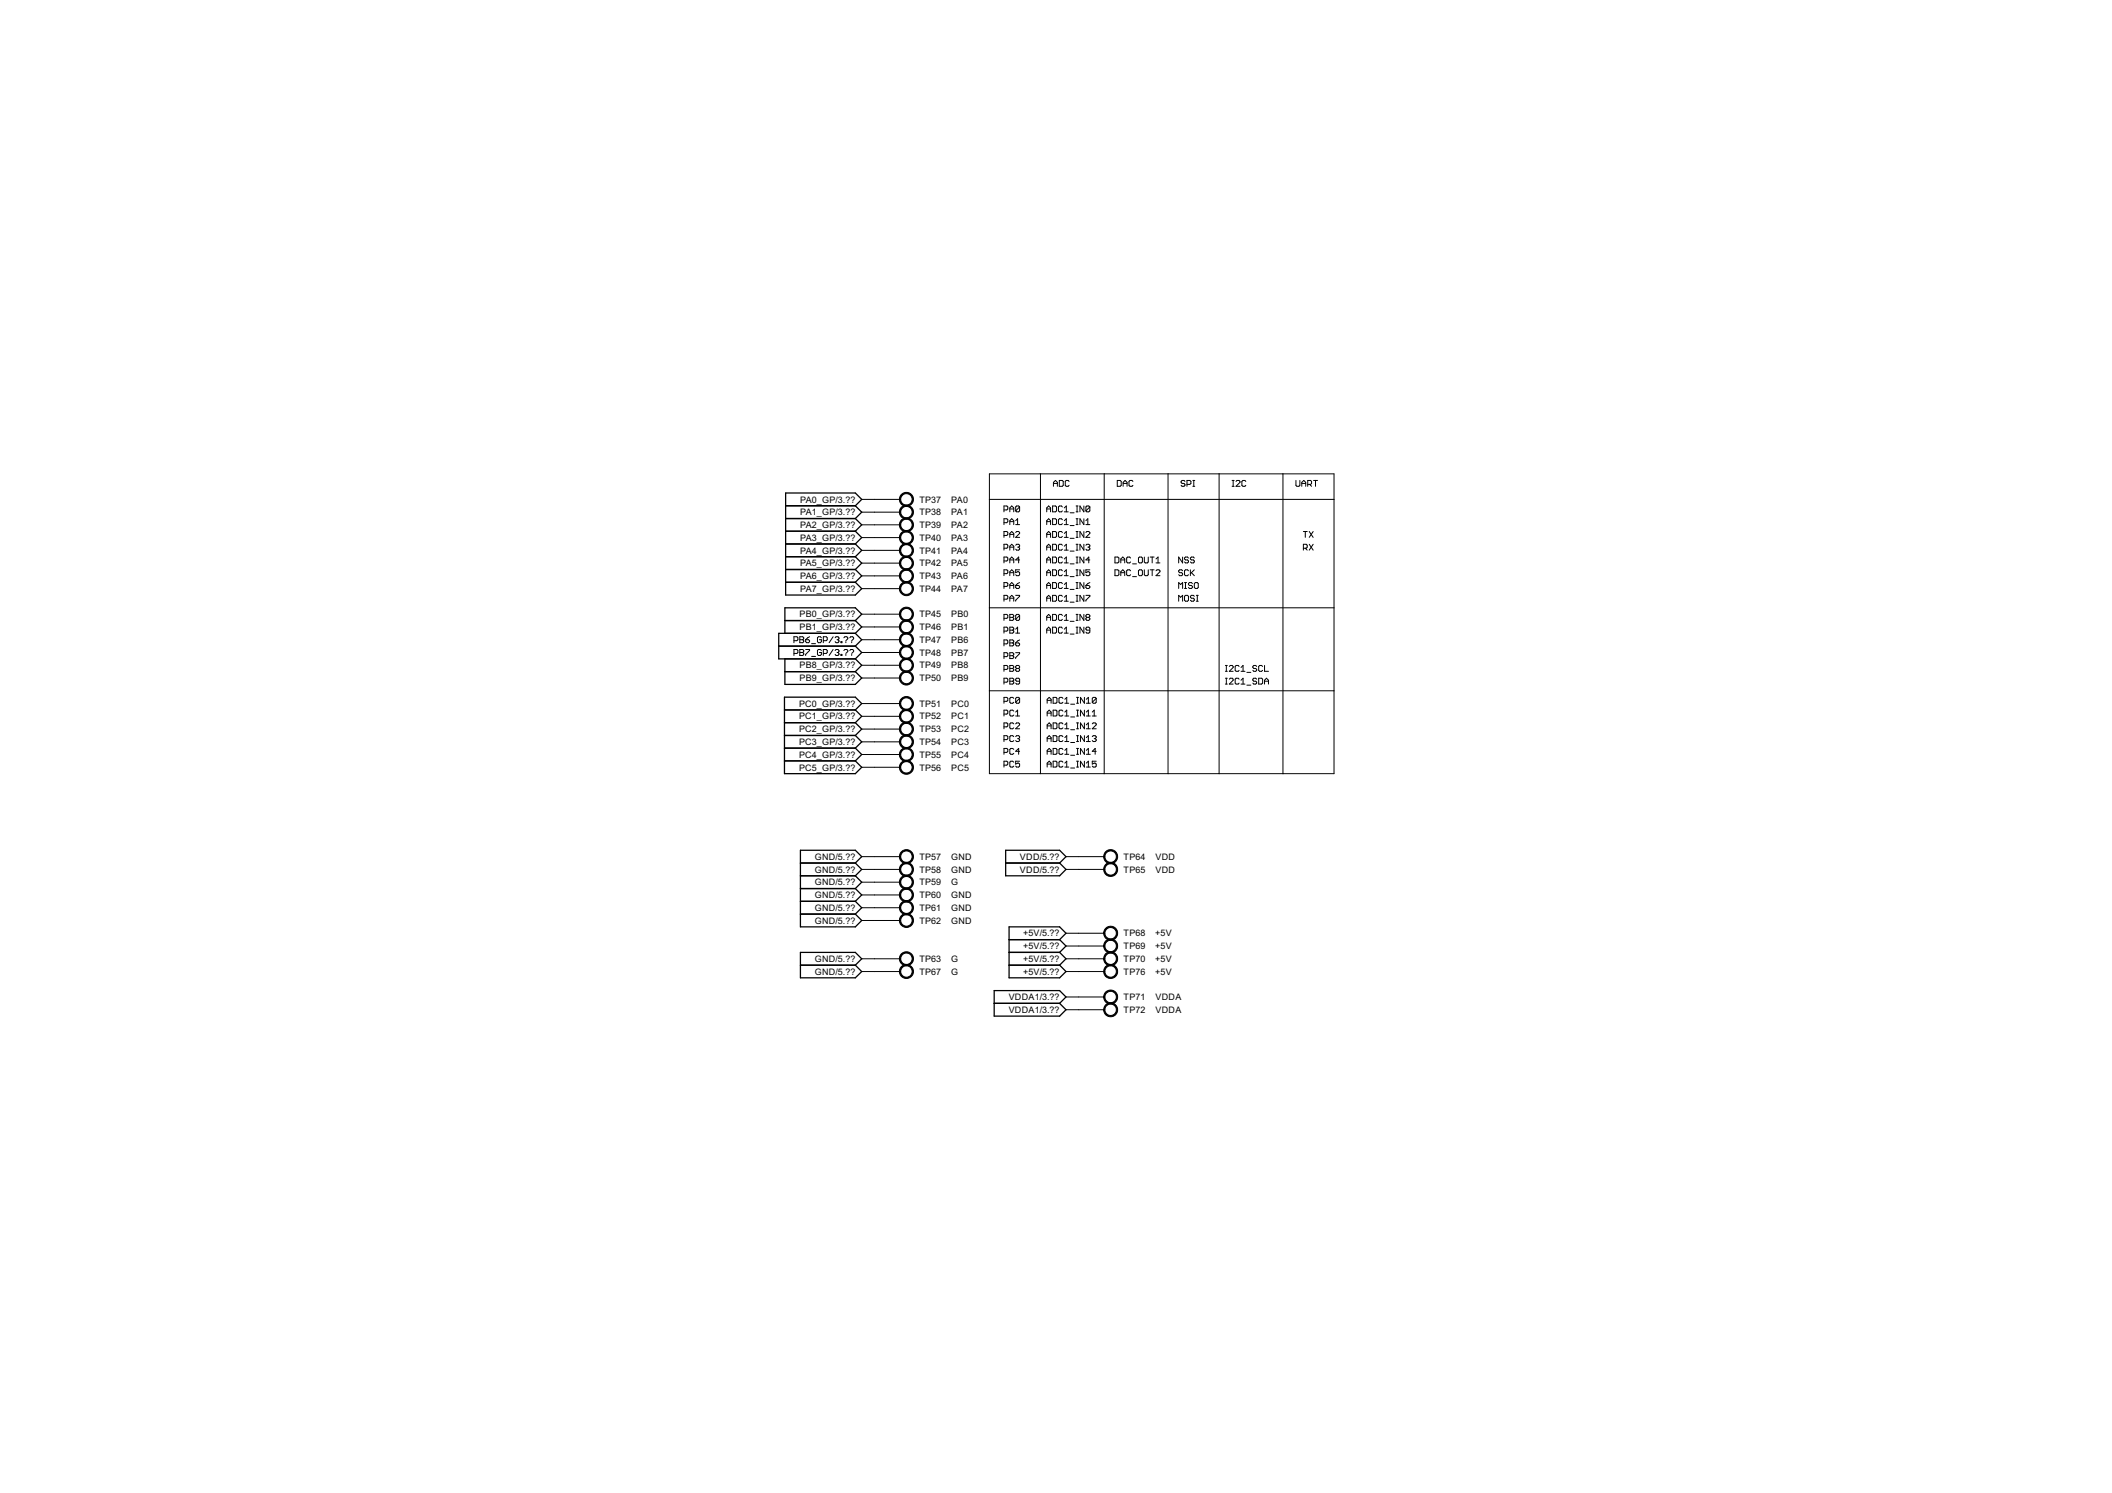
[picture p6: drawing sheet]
<svg xmlns="http://www.w3.org/2000/svg" width="420mm" height="297mm" viewBox="0 0 420 297" stroke-linecap="round" stroke-linejoin="round" font-family="sans-serif">
<g fill="none" stroke="#000" stroke-width=".2">
<path d="M171.4 99.4h7.6M196.8 94.3h68.6v59.6h-68.6zM196.8 99.4h68.6M207 94.3v59.6M209.6 96.2h.8M209.6 96.8v-.8l.4-.4 .4 .4v.8M210.7 95.6h.6l.2 .2v.8l-.2 .2h-.6zM212.7 95.8l-.2-.2h-.4l-.2 .2v.8l.2 .2h.4l.2-.2M219.7 94.3v59.6M222.3 95.6h.5l.3 .2v.8l-.3 .2h-.5zM223.4 96.2h.8M223.4 96.8v-.8l.4-.4 .4 .4v.8"/>
<path d="M225.4 95.8l-.2-.2h-.4l-.2 .2v.8l.2 .2h.4l.2-.2M232.4 94.3v59.6M235.7 95.8l-.2-.2h-.3l-.2 .2 .2 .4h.3l.2 .2-.2 .4h-.3l-.2-.2M236.1 96.4h.6l.2-.2v-.4l-.2-.2h-.6v1.2M237.3 95.6h.4M237.3 96.8h.4M237.5 95.6v1.2M242.5 94.3v59.6M245.1 95.6h.4M245.1 96.8h.4M245.3 95.6v1.2M245.9 95.8l.2-.2h.4l.2 .2v.2l-.8 .8h.8"/>
<path d="M247.8 95.8l-.2-.2h-.3l-.2 .2v.8l.2 .2h.3l.2-.2M255.2 94.3v59.6M257.8 95.6v1l.2 .2h.4l.2-.2v-1M259 96.2h.8M259 96.8v-.8l.4-.4 .4 .4v.8M260.2 96.4h.5l.2-.2v-.4l-.2-.2h-.5v1.2M260.5 96.4l.4 .4M261.3 95.6h.8M261.7 95.6v1.2M171.4 104.4h7.6M171.4 117.1h7.6M171.4 114.6h7.6"/>
<path d="M171.4 112h7.6M171.4 109.5h7.6M171.4 107h7.6M171.4 101.9h7.6M199.7 101.5h.6l.2-.2v-.4l-.2-.2h-.6v1.1M199.7 104h.6l.2-.2v-.4l-.2-.2h-.6v1.2M199.7 106.5h.6l.2-.2v-.4l-.2-.2h-.6v1.2M199.7 109.1h.6l.2-.2v-.4l-.2-.2h-.6v1.2M199.7 111.6h.6l.2-.2v-.4l-.2-.2h-.6v1.2M199.7 114.1h.6l.2-.2v-.3l-.2-.2h-.6v1.1M199.7 116.7h.6l.2-.2v-.4l-.2-.2h-.6v1.2M199.7 119.2h.6l.2-.2v-.4l-.2-.2h-.6v1.2"/>
<path d="M200.9 101.8v-.8l.4-.3 .4 .3v.8M200.9 104.4v-.8l.4-.4 .4 .4v.8M200.9 106.9v-.8l.4-.4 .4 .4v.8M200.9 109.5v-.8l.4-.4 .4 .4v.8M200.9 112v-.8l.4-.4 .4 .4v.8M200.9 114.5v-.8l.4-.3 .4 .3v.8M200.9 117.1v-.8l.4-.4 .4 .4v.8M200.9 119.6v-.8l.4-.4 .4 .4v.8M200.9 101.3h.8M200.9 103.8h.8M200.9 106.3h.8M200.9 108.9h.8"/>
<path d="M200.9 111.4h.8M200.9 113.9h.8M200.9 116.5h.8M200.9 119h.8M202.1 116.5h.5l.2 .4-.2 .2h-.4l-.1-.2zM202.1 118.4h.7v.2l-.7 .8v.2M202.1 105.9l.1-.2h.4l.2 .2v.2l-.7 .8h.7M202.1 108.5l.1-.2h.4l.2 .2-.2 .4M202.1 103.6l.3-.4v1.2M202.1 104.4h.7M202.4 108.9h.2M202.6 108.9l.2 .2-.2 .4h-.4l-.1-.2"/>
<path d="M202.8 100.9l-.2-.2h-.4l-.1 .2v.7M202.8 113.4h-.7v.5l.3-.2 .4 .2v.4l-.2 .2h-.4l-.1-.2M202.8 100.9v.7l-.2 .2h-.4l-.1-.2M202.8 100.9l-.7 .7M202.8 111.4h-.7l.5-.6v1.2M202.8 115.9l-.7 .6M208.2 112v-.8l.4-.4 .4 .4v.8M208.2 114.5v-.8l.4-.3 .4 .3v.8M208.2 101.3h.8M208.2 103.8h.8M208.2 106.3h.8M208.2 108.9h.8"/>
<path d="M208.2 111.4h.8M208.2 113.9h.8M208.2 116.5h.8M208.2 119h.8M208.2 101.8v-.8l.4-.3 .4 .3v.8M208.2 104.4v-.8l.4-.4 .4 .4v.8M208.2 106.9v-.8l.4-.4 .4 .4v.8M208.2 109.5v-.8l.4-.4 .4 .4v.8M208.2 117.1v-.8l.4-.4 .4 .4v.8M208.2 119.6v-.8l.4-.4 .4 .4v.8M209.4 100.7h.6l.2 .2v.7l-.2 .2h-.6zM209.4 103.2h.6l.2 .2v.8l-.2 .2h-.6z"/>
<path d="M209.4 105.7h.6l.2 .2v.8l-.2 .2h-.6zM209.4 108.3h.6l.2 .2v.8l-.2 .2h-.6zM209.4 110.8h.6l.2 .2v.8l-.2 .2h-.6zM209.4 113.4h.6l.2 .2v.7l-.2 .2h-.6zM209.4 115.9h.6l.2 .2v.8l-.2 .2h-.6zM209.4 118.4h.6l.2 .2v.8l-.2 .2h-.6zM211.3 118.6l-.1-.2h-.4l-.2 .2v.8l.2 .2h.4l.1-.2M211.3 100.9l-.1-.2h-.4l-.2 .2v.7l.2 .2h.4l.1-.2M211.3 103.4l-.1-.2h-.4l-.2 .2v.8l.2 .2h.4l.1-.2M211.3 105.9l-.1-.2h-.4l-.2 .2v.8l.2 .2h.4l.1-.2M211.3 108.5l-.1-.2h-.4l-.2 .2v.8l.2 .2h.4l.1-.2M211.3 111l-.1-.2h-.4l-.2 .2v.8l.2 .2h.4l.1-.2"/>
<path d="M211.3 113.6l-.1-.2h-.4l-.2 .2v.7l.2 .2h.4l.1-.2M211.3 116.1l-.1-.2h-.4l-.2 .2v.8l.2 .2h.4l.1-.2M211.7 101.8h.8M211.7 104.4h.8M211.7 106.9h.8M211.7 109.5h.8M211.7 114.5h.8M211.7 117.1h.8M211.7 101l.4-.3v1.1M211.7 103.6l.4-.4v1.2M211.7 106.1l.4-.4v1.2M211.7 108.7l.4-.4v1.2"/>
<path d="M211.7 111.2l.4-.4v1.2M211.7 113.7l.4-.3v1.1M211.7 116.3l.4-.4v1.2M211.7 118.8l.4-.4v1.2M211.7 112h.8M211.7 119.6h.8M212.9 102h.8M212.9 104.6h.8M212.9 107.1h.8M212.9 109.6h.8M212.9 112.2h.8M212.9 114.7h.8"/>
<path d="M212.9 117.3h.8M212.9 119.8h.8M214.1 100.7h.4M214.1 101.8h.4M214.1 103.2h.4M214.1 104.4h.4M214.1 105.7h.4M214.1 106.9h.4M214.1 108.3h.4M214.1 109.5h.4M214.1 110.8h.4M214.1 113.4h.4"/>
<path d="M214.1 114.5h.4M214.1 115.9h.4M214.1 117.1h.4M214.1 118.4h.4M214.1 112h.4M214.1 119.6h.4M214.3 100.7v1.1M214.3 103.2v1.2M214.3 105.7v1.2M214.3 108.3v1.2M214.3 110.8v1.2M214.3 113.4v1.1"/>
<path d="M214.3 115.9v1.2M214.3 118.4v1.2M215.6 100.7v1.1l-.8-1.1v1.1M215.6 103.2v1.2l-.8-1.2v1.2M215.6 105.7v1.2l-.8-1.2v1.2M215.6 108.3v1.2l-.8-1.2v1.2M215.6 110.8v1.2l-.8-1.2v1.2M215.6 113.4v1.1l-.8-1.1v1.1M215.6 115.9v1.2l-.8-1.2v1.2M215.6 118.4v1.2l-.8-1.2v1.2M216 105.9l.2-.2h.4l.2 .2v.2l-.8 .8h.8M216 104.4h.8"/>
<path d="M216 108.5l.2-.2h.4l.2 .2-.2 .4M216 116.5h.6l.2 .4-.2 .2h-.4l-.2-.2zM216 118.4h.8v.2l-.8 .8v.2M216 103.6l.4-.4v1.2M216.4 108.9h.2M216.6 108.9l.2 .2-.2 .4h-.4l-.2-.2M216.8 113.4h-.8v.5l.4-.2 .4 .2v.4l-.2 .2h-.4l-.2-.2M216.8 100.9v.7l-.2 .2h-.4l-.2-.2M216.8 100.9l-.2-.2h-.4l-.2 .2v.7M216.8 111.4h-.8l.6-.6v1.2M216.8 100.9l-.8 .7M216.8 115.9l-.8 .6"/>
<path d="M221.8 110.8h.6l.2 .2v.8l-.2 .2h-.6zM221.8 113.4h.6l.2 .2v.7l-.2 .2h-.6zM223 111.4h.8M223 113.9h.8M223 112v-.8l.4-.4 .4 .4v.8M223 114.5v-.8l.4-.3 .4 .3v.8M224.9 111l-.2-.2h-.4l-.2 .2v.8l.2 .2h.4l.2-.2M224.9 113.6l-.2-.2h-.4l-.2 .2v.7l.2 .2h.4l.2-.2M225.3 112.2h.8M225.3 114.7h.8M226.7 110.8h.4l.2 .2v.8l-.2 .2h-.4l-.2-.2v-.8zM226.7 113.4h.4l.2 .2v.7l-.2 .2h-.4l-.2-.2v-.7z"/>
<path d="M227.6 113.4v.9l.2 .2h.4l.2-.2v-.9M227.6 110.8v1l.2 .2h.4l.2-.2v-1M228.8 110.8h.8M228.8 113.4h.8M229.2 110.8v1.2M229.2 113.4v1.1M230 113.6l.2-.2h.4l.2 .2v.1l-.8 .8h.8M230 112h.8M230 111.2l.4-.4v1.2M234.5 117.1v-1.2l.4 .4 .4-.4v1.2M234.5 119.6v-1.2l.4 .4 .4-.4v1.2M235.3 113.6l-.2-.2h-.4l-.2 .3 .2 .2h.4l.2 .4-.2 .2h-.4l-.2-.2"/>
<path d="M235.3 110.8v1.2l-.8-1.2v1.2M235.6 115.9h.5M235.6 117.1h.5M235.8 118.4h.4l.2 .2v.8l-.2 .2h-.4l-.2-.2v-.8zM235.8 115.9v1.2M236.4 111l-.2-.2h-.4l-.2 .2 .2 .4h.4l.2 .2-.2 .4h-.4l-.2-.2M236.4 113.6l-.2-.2h-.4l-.2 .2v.7l.2 .2h.4l.2-.2M236.8 113.4v1.1M237 113.9l.6 .6M237.2 116.1l-.2-.2h-.4l-.2 .2 .2 .4h.4l.2 .2-.2 .4h-.4l-.2-.2M237.6 111l-.2-.2h-.4l-.2 .2 .2 .4h.4l.2 .2-.2 .4h-.4l-.2-.2M237.6 116.1l.2-.2h.4l.2 .2v.8l-.2 .2h-.4l-.2-.2z"/>
<path d="M237.6 118.6l-.2-.2h-.4l-.2 .2 .2 .4h.4l.2 .2-.2 .4h-.4l-.2-.2M237.6 113.4l-.8 .7M238 118.4h.4M238 119.6h.4M238.2 118.4v1.2M259.3 105.7h.8M259.3 109.1h.6l.2-.2v-.4l-.2-.2h-.6v1.2M259.7 105.7v1.2M259.7 109.1l.4 .4M260.5 105.7l.7 1.2M260.5 108.3l.7 1.2M261.2 105.7l-.7 1.2"/>
<path d="M261.2 108.3l-.7 1.2M157.9 127.5h.6l.2-.2v-.4l-.2-.2h-.6v1.2M157.9 130h.6l.2-.2v-.4l-.2-.2h-.6v1.2M159.1 126.7h.6l.2 .2-.2 .4 .2 .4-.2 .2h-.6zM159.1 129.2h.6l.2 .2-.2 .4 .2 .4-.2 .2h-.6zM159.1 127.3h.6M159.1 129.8h.6M160.3 127.3h.6l.2 .4-.2 .2h-.4l-.2-.2zM160.3 129.2h.8v.2l-.8 .8v.2M161.1 126.7l-.8 .6M161.5 128.1h.7M161.5 130.6h.7"/>
<path d="M163.4 126.9l-.2-.2h-.4l-.2 .2v.8l.2 .2h.4l.2-.2v-.4h-.4M163.4 129.4l-.2-.2h-.4l-.2 .2v.8l.2 .2h.4l.2-.2v-.4h-.4M163.8 127.5h.6l.2-.2v-.4l-.2-.2h-.6v1.2M163.8 130h.6l.2-.2v-.4l-.2-.2h-.6v1.2M165.7 126.7l-.7 1.2M165.7 129.2l-.7 1.2M166.1 126.9l.2-.2h.4l.2 .2-.2 .4M166.1 129.4l.2-.2h.4l.2 .2-.2 .4M166.5 127.3h.2M166.5 129.8h.2M166.7 127.3l.2 .2-.2 .4h-.4l-.2-.2M166.7 129.8l.2 .2-.2 .4h-.4l-.2-.2"/>
<path d="M167.3 127.7h.2v.2h-.2zM167.3 130.2h.2v.2h-.2zM167.9 126.9l.2-.2h.4l.2 .2v.2l-.4 .4M167.9 129.4l.2-.2h.4l.2 .2v.2l-.4 .4M168.3 127.7v.2M168.3 130.2v.2M169.1 126.9l.1-.2h.4l.2 .2v.2l-.4 .4M169.1 129.4l.1-.2h.4l.2 .2v.2l-.4 .4M169.4 127.7v.2M169.4 130.2v.2M171.4 127.3h7.6M171.4 129.8h7.6"/>
<path d="M171.4 124.7h7.6M171.4 122.2h7.6M171.4 140h7.6M171.4 134.9h7.6M171.4 132.4h7.6M196.8 120.9h68.6M196.8 137.4h68.6M199.7 123h.6l.2-.2v-.4l-.2-.2h-.6v1.2M199.7 125.6h.6l.2-.2v-.4l-.2-.2h-.6v1.2M199.7 128.1h.6l.2-.2v-.4l-.2-.2h-.6v1.2M199.7 130.6h.6l.2-.1v-.5l-.2-.1h-.6v1.1M199.7 133.2h.6l.2-.2v-.4l-.2-.2h-.6v1.2"/>
<path d="M199.7 135.7h.6l.2-.2v-.4l-.2-.2h-.6v1.2M199.7 139.5h.6l.2-.2v-.4l-.2-.2h-.6v1.2M200.9 122.2h.6l.2 .2-.2 .4 .2 .4-.2 .2h-.6zM200.9 124.8h.6l.2 .2-.2 .4 .2 .4-.2 .2h-.6zM200.9 127.3h.6l.2 .2-.2 .4 .2 .4-.2 .2h-.6zM200.9 129.9h.6l.2 .1-.2 .5 .2 .3-.2 .2h-.6zM200.9 132.4h.6l.2 .2-.2 .4 .2 .4-.2 .2h-.6zM200.9 134.9h.6l.2 .2-.2 .4 .2 .4-.2 .2h-.6zM200.9 122.8h.6M200.9 125.4h.6M200.9 127.9h.6M200.9 130.5h.6"/>
<path d="M200.9 133h.6M200.9 135.5h.6M201.7 138.9l-.2-.2h-.4l-.2 .2v.8l.2 .2h.4l.2-.2M202.1 127.9h.5l.2 .4-.2 .2h-.4l-.1-.2zM202.1 129.9h.7v.1l-.7 .8v.2M202.1 125.2l.3-.4v1.2M202.1 126h.7M202.2 133l-.1-.2 .1-.4h.4l.2 .2-.2 .4M202.2 133l-.1 .2 .1 .4h.4l.2-.2-.2-.4M202.2 133h.4M202.8 122.4l-.2-.2h-.4l-.1 .2v.8M202.8 135.5h-.6l-.1-.2 .1-.4h.4l.2 .2v.8l-.2 .2h-.4l-.1-.2"/>
<path d="M202.8 138.9l-.2-.2h-.4l-.1 .2v.8M202.8 122.4v.8l-.2 .2h-.4l-.1-.2M202.8 138.9v.8l-.2 .2h-.4l-.1-.2M202.8 122.4l-.7 .8M202.8 127.3l-.7 .6M202.8 138.9l-.7 .8M208.2 122.8h.8M208.2 125.4h.8M208.2 123.4v-.8l.4-.4 .4 .4v.8M208.2 126v-.8l.4-.4 .4 .4v.8M208.3 139.9v-.8l.4-.4 .4 .4v.8M208.3 139.3h.8"/>
<path d="M209.4 122.2h.6l.2 .2v.8l-.2 .2h-.6zM209.4 124.8h.6l.2 .2v.8l-.2 .2h-.6zM209.5 138.7h.6l.2 .2v.8l-.2 .2h-.6zM211.3 122.4l-.1-.2h-.4l-.2 .2v.8l.2 .2h.4l.1-.2M211.3 125l-.1-.2h-.4l-.2 .2v.8l.2 .2h.4l.1-.2M211.5 138.9l-.3-.2h-.3l-.2 .2v.8l.2 .2h.3l.3-.2M211.7 123.4h.8M211.7 126h.8M211.7 122.6l.4-.4v1.2M211.7 125.2l.4-.4v1.2M211.8 139.9h.8M211.8 139.1l.4-.4v1.2"/>
<path d="M212.9 123.6h.8M212.9 126.2h.8M214.1 122.2h.4M214.1 123.4h.4M214.1 124.8h.4M214.1 126h.4M214.2 138.7h.4M214.2 139.9h.4M214.3 122.2v1.2M214.3 124.8v1.2M214.4 138.7v1.2M215.6 122.2v1.2l-.8-1.2v1.2"/>
<path d="M215.6 124.8v1.2l-.8-1.2v1.2M215.7 138.7v1.2l-.8-1.2v1.2M216.1 139.9h.8M216.1 139.1l.4-.4v1.2M216.2 122.8l-.2-.2 .2-.4h.4l.2 .2-.2 .4M216.2 122.8l-.2 .2 .2 .4h.4l.2-.2-.2-.4M216.2 122.8h.4M216.8 125.4h-.6l-.2-.2 .2-.4h.4l.2 .2v.8l-.2 .2h-.4l-.2-.2M218.1 138.9l-.2-.2h-.4l-.2 .2v.8M218.1 138.9v.8l-.2 .2h-.4l-.2-.2M218.1 138.9l-.8 .8M243.8 132.4h.4"/>
<path d="M243.8 133.6h.4M243.8 134.9h.4M243.8 136.1h.4M244 132.4v1.2M244 134.9v1.2M244.6 132.6l.2-.2h.3l.2 .2v.2l-.7 .8h.7M244.6 135.1l.2-.2h.3l.2 .2v.2l-.7 .8h.7M246.5 132.6l-.2-.2h-.4l-.2 .2v.8l.2 .2h.4l.2-.2M246.5 135.1l-.2-.2h-.4l-.2 .2v.8l.2 .2h.4l.2-.2M246.9 133.6h.8M246.9 136.1h.8M246.9 132.8l.4-.4v1.2"/>
<path d="M246.9 135.3l.4-.4v1.2M248.1 133.8h.7M248.1 136.3h.7M250 132.6l-.2-.2h-.4l-.2 .2 .2 .4h.4l.2 .2-.2 .4h-.4l-.2-.2M250 135.1l-.2-.2h-.4l-.2 .2 .2 .4h.4l.2 .2-.2 .4h-.4l-.2-.2M250.4 134.9h.6l.2 .2v.8l-.2 .2h-.6zM251.2 132.6l-.2-.2h-.4l-.2 .2v.8l.2 .2h.4l.2-.2M251.6 136.1v-.8l.3-.4 .4 .4v.8M251.6 132.4v1.2h.7M251.6 135.5h.7M171.4 152.7h7.6M171.4 150.1h7.6"/>
<path d="M171.4 142.5h7.6M171.4 145.1h7.6M171.4 147.6h7.6M199.7 142.1h.6l.2-.2v-.4l-.2-.2h-.6v1.2M199.7 144.6h.6l.2-.2v-.4l-.2-.2h-.6v1.2M199.7 147.2h.6l.2-.2v-.4l-.2-.2h-.6v1.1M199.7 149.7h.6l.2-.2v-.4l-.2-.2h-.6v1.2M199.7 152.2h.6l.2-.2v-.4l-.2-.2h-.6v1.2M201.7 141.5l-.2-.2h-.4l-.2 .2v.8l.2 .2h.4l.2-.2M201.7 144l-.2-.2h-.4l-.2 .2v.8l.2 .2h.4l.2-.2M201.7 146.6l-.2-.2h-.4l-.2 .2v.7l.2 .2h.4l.2-.2M201.7 149.1l-.2-.2h-.4l-.2 .2v.8l.2 .2h.4l.2-.2"/>
<path d="M201.7 151.6l-.2-.2h-.4l-.2 .2v.8l.2 .2h.4l.2-.2M202.1 144l.1-.2h.4l.2 .2v.2l-.7 .8h.7M202.1 146.6l.1-.2h.4l.2 .2-.2 .4M202.1 141.7l.3-.4v1.2M202.1 142.5h.7M202.4 147h.2M202.6 147l.2 .2-.2 .3h-.4l-.1-.2M202.8 151.4h-.7v.6l.3-.2 .4 .2v.4l-.2 .2h-.4l-.1-.2M202.8 149.5h-.7l.5-.6v1.2M208.3 147.5v-.8l.4-.3 .4 .3v.8M208.3 147h.8M208.3 149.5h.8"/>
<path d="M208.3 142.5v-.8l.4-.4 .4 .4v.8M208.3 145v-.8l.4-.4 .4 .4v.8M208.3 150.1v-.8l.4-.4 .4 .4v.8M208.3 152.6v-.8l.4-.4 .4 .4v.8M208.3 141.9h.8M208.3 144.4h.8M208.3 152h.8M209.5 148.9h.6l.2 .2v.8l-.2 .2h-.6zM209.5 141.3h.6l.2 .2v.8l-.2 .2h-.6zM209.5 143.8h.6l.2 .2v.8l-.2 .2h-.6zM209.5 146.4h.6l.2 .2v.7l-.2 .2h-.6zM209.5 151.4h.6l.2 .2v.8l-.2 .2h-.6z"/>
<path d="M211.5 141.5l-.3-.2h-.3l-.2 .2v.8l.2 .2h.3l.3-.2M211.5 144l-.3-.2h-.3l-.2 .2v.8l.2 .2h.3l.3-.2M211.5 146.6l-.3-.2h-.3l-.2 .2v.7l.2 .2h.3l.3-.2M211.5 149.1l-.3-.2h-.3l-.2 .2v.8l.2 .2h.3l.3-.2M211.5 151.6l-.3-.2h-.3l-.2 .2v.8l.2 .2h.3l.3-.2M211.8 142.5h.8M211.8 145h.8M211.8 147.5h.8M211.8 150.1h.8M211.8 152.6h.8M211.8 141.7l.4-.4v1.2M211.8 144.2l.4-.4v1.2"/>
<path d="M211.8 146.7l.4-.3v1.1M211.8 149.3l.4-.4v1.2M211.8 151.8l.4-.4v1.2M213 140.1h.8M213 142.6h.8M213 145.2h.8M213 147.7h.8M213 150.3h.8M213 152.8h.8M214.2 141.3h.4M214.2 142.5h.4M214.2 143.8h.4"/>
<path d="M214.2 145h.4M214.2 146.4h.4M214.2 147.5h.4M214.2 148.9h.4M214.2 150.1h.4M214.2 151.4h.4M214.2 152.6h.4M214.4 141.3v1.2M214.4 143.8v1.2M214.4 146.4v1.1M214.4 148.9v1.2M214.4 151.4v1.2"/>
<path d="M215.7 141.3v1.2l-.8-1.2v1.2M215.7 143.8v1.2l-.8-1.2v1.2M215.7 146.4v1.1l-.8-1.1v1.1M215.7 148.9v1.2l-.8-1.2v1.2M215.7 151.4v1.2l-.8-1.2v1.2M216.1 142.5h.8M216.1 145h.8M216.1 147.5h.8M216.1 150.1h.8M216.1 152.6h.8M216.1 141.7l.4-.4v1.2M216.1 144.2l.4-.4v1.2"/>
<path d="M216.1 146.7l.4-.3v1.1M216.1 149.3l.4-.4v1.2M216.1 151.8l.4-.4v1.2M217.3 142.5h.8M217.3 144l.2-.2h.4l.2 .2v.2l-.8 .8h.8M217.3 146.6l.2-.2h.4l.2 .2-.2 .4M217.3 141.7l.4-.4v1.2M217.7 147h.2M217.9 147l.2 .2-.2 .3h-.4l-.2-.2M218.1 149.5h-.8l.6-.6v1.2M218.1 151.4h-.8v.6l.4-.2 .4 .2v.4l-.2 .2h-.4l-.2-.2M171.4 178.1h7.6"/>
<path d="M171.4 170.4h7.6M171.4 173h7.6M171.4 175.5h7.6M212.1 170.4h7.6M212.1 173h7.6M171.4 180.6h7.6M171.4 183.1h7.6M171.4 190.8h7.6M171.4 193.3h7.6M212.1 185.7h7.6M212.1 188.2h7.6M212.1 190.8h7.6"/>
<path d="M212.1 198.4h7.6M212.1 193.3h7.6M212.1 200.9h7.6"/>
</g>
<g fill="none" stroke="#000" stroke-width=".25">
<path d="M156.3 100.6h13.9M156.3 103.2h13.9M156.3 105.7h13.9M156.3 108.2h13.9M156.3 110.8h13.9M156.3 113.3h13.9M156.3 115.8h13.9M170.2 100.6l1.2-1.2-1.2-1.3h-13.9v20.3h13.9l1.2-1.3-1.2-1.3M170.2 100.6l1.2 1.3-1.2 1.3M170.2 103.2l1.2 1.2-1.2 1.3M170.2 105.7l1.2 1.3-1.2 1.2M170.2 108.2l1.2 1.3-1.2 1.3"/>
<path d="M170.2 110.8l1.2 1.2-1.2 1.3M170.2 113.3l1.2 1.3-1.2 1.2M154.9 128.5h15.3M156.1 133.6h14.1M156.1 131.1v5.1h14.1l1.2-1.3-1.2-1.3M156.1 123.5h14.1M170.2 131.1l1.2 1.3-1.2 1.2M170.2 126h-15.3v5.1h15.3M170.2 123.5l1.2-1.3-1.2-1.3h-14.1v5.1M170.2 123.5l1.2 1.2-1.2 1.3M170.2 126l1.2 1.3-1.2 1.2M170.2 128.5l1.2 1.3-1.2 1.3"/>
<path d="M156.1 151.4h14.1M156.1 148.8h14.1M156.1 141.2h14.1M156.1 143.8h14.1M156.1 146.3h14.1M170.2 141.2l1.2-1.2-1.2-1.3h-14.1v15.2h14.1l1.2-1.2-1.2-1.3M170.2 148.8l1.2 1.3-1.2 1.3M170.2 141.2l1.2 1.3-1.2 1.3M170.2 143.8l1.2 1.3-1.2 1.2M170.2 146.3l1.2 1.3-1.2 1.2M159.2 179.3h11M159.2 176.8h11"/>
<path d="M159.2 174.2h11M159.2 171.7h11M170.2 176.8l1.2 1.3-1.2 1.2M170.2 171.7l1.2-1.3-1.2-1.2h-11v15.2h11l1.2-1.3-1.2-1.2M170.2 179.3l1.2 1.3-1.2 1.3M170.2 171.7l1.2 1.3-1.2 1.2M170.2 174.2l1.2 1.3-1.2 1.3M200.1 169.2h10.7l1.3 1.2-1.3 1.3 1.3 1.3-1.3 1.2h-10.7zM200.1 171.7h10.7M159.2 189.5h11l1.2 1.3-1.2 1.2 1.2 1.3-1.2 1.2h-11zM159.2 181.9h11M159.2 192h11"/>
<path d="M197.8 197.1h13l1.3 1.3-1.3 1.2 1.3 1.3-1.3 1.3h-13zM197.8 199.6h13M200.7 192h10.1M200.7 189.5h10.1M200.7 186.9h10.1M210.8 186.9l1.3-1.2-1.3-1.3h-10.1v10.1h10.1l1.3-1.2-1.3-1.3M210.8 186.9l1.3 1.3-1.3 1.3M210.8 189.5l1.3 1.3-1.3 1.2"/>
</g>
<g fill="#000" stroke="#000" stroke-width=".2">
<path d="M179.3 98.4a1.4 1.4 0 0 1 2.2 .2 1.4 1.4 0 0 1-.8 2.1 1.4 1.4 0 0 1-1.8-1.3h.3a1.15 1.15 0 0 1 1.6-1.1 1.15 1.15 0 0 1 .3 1.9 1.15 1.15 0 0 1-1.9-.6v-.2h-.3z" fill-rule="evenodd"/>
<path d="M179.3 116.2a1.4 1.4 0 0 1 2.2 .2 1.4 1.4 0 0 1-.8 2.1 1.4 1.4 0 0 1-1.8-1.4h.3a1.15 1.15 0 0 1 1.6-1 1.15 1.15 0 0 1 .3 1.9 1.15 1.15 0 0 1-1.9-.6v-.3h-.3z" fill-rule="evenodd"/>
<path d="M179.3 113.6a1.4 1.4 0 0 1 2.2 .3 1.4 1.4 0 0 1-.8 2 1.4 1.4 0 0 1-1.8-1.3h.3a1.15 1.15 0 0 1 1.6-1.1 1.15 1.15 0 0 1 .3 1.9 1.15 1.15 0 0 1-1.9-.5v-.3h-.3z" fill-rule="evenodd"/>
<path d="M179.3 111.1a1.4 1.4 0 0 1 2.2 .2 1.4 1.4 0 0 1-.8 2.1 1.4 1.4 0 0 1-1.8-1.4h.3a1.15 1.15 0 0 1 1.6-1 1.15 1.15 0 0 1 .3 1.9 1.15 1.15 0 0 1-1.9-.6v-.3h-.3z" fill-rule="evenodd"/>
<path d="M179.3 108.5a1.4 1.4 0 0 1 2.2 .3 1.4 1.4 0 0 1-.8 2.1 1.4 1.4 0 0 1-1.8-1.4h.3a1.15 1.15 0 0 1 1.6-1.1 1.15 1.15 0 0 1 .3 2 1.15 1.15 0 0 1-1.9-.6v-.3h-.3z" fill-rule="evenodd"/>
<path d="M179.3 106a1.4 1.4 0 0 1 2.2 .2 1.4 1.4 0 0 1-.8 2.1 1.4 1.4 0 0 1-1.8-1.3h.3a1.15 1.15 0 0 1 1.6-1.1 1.15 1.15 0 0 1 .3 1.9 1.15 1.15 0 0 1-1.9-.5v-.3h-.3z" fill-rule="evenodd"/>
<path d="M179.3 103.5a1.4 1.4 0 0 1 2.2 .2 1.4 1.4 0 0 1-.8 2.1 1.4 1.4 0 0 1-1.8-1.4h.3a1.15 1.15 0 0 1 1.6-1 1.15 1.15 0 0 1 .3 1.9 1.15 1.15 0 0 1-1.9-.6v-.3h-.3z" fill-rule="evenodd"/>
<path d="M179.3 100.9a1.4 1.4 0 0 1 2.2 .3 1.4 1.4 0 0 1-.8 2 1.4 1.4 0 0 1-1.8-1.3h.3a1.15 1.15 0 0 1 1.6-1.1 1.15 1.15 0 0 1 .3 1.9 1.15 1.15 0 0 1-1.9-.5v-.3h-.3z" fill-rule="evenodd"/>
<path d="M179.3 123.8a1.4 1.4 0 0 1 2.2 .2 1.4 1.4 0 0 1-.8 2.1 1.4 1.4 0 0 1-1.8-1.4h.3a1.15 1.15 0 0 1 1.6-1.1 1.15 1.15 0 0 1 .3 2 1.15 1.15 0 0 1-1.9-.6v-.3h-.3z" fill-rule="evenodd"/>
<path d="M179.3 121.2a1.4 1.4 0 0 1 2.2 .3 1.4 1.4 0 0 1-.8 2.1 1.4 1.4 0 0 1-1.8-1.4h.3a1.15 1.15 0 0 1 1.6-1.1 1.15 1.15 0 0 1 .3 2 1.15 1.15 0 0 1-1.9-.6v-.3h-.3z" fill-rule="evenodd"/>
<path d="M179.3 139a1.4 1.4 0 0 1 2.2 .3 1.4 1.4 0 0 1-.8 2 1.4 1.4 0 0 1-1.8-1.3h.3a1.15 1.15 0 0 1 1.6-1.1 1.15 1.15 0 0 1 .3 1.9 1.15 1.15 0 0 1-1.9-.5v-.3h-.3z" fill-rule="evenodd"/>
<path d="M179.3 133.9a1.4 1.4 0 0 1 2.2 .3 1.4 1.4 0 0 1-.8 2.1 1.4 1.4 0 0 1-1.8-1.4h.3a1.15 1.15 0 0 1 1.6-1.1 1.15 1.15 0 0 1 .3 1.9 1.15 1.15 0 0 1-1.9-.5v-.3h-.3z" fill-rule="evenodd"/>
<path d="M179.3 131.4a1.4 1.4 0 0 1 2.2 .2 1.4 1.4 0 0 1-.8 2.1 1.4 1.4 0 0 1-1.8-1.3h.3a1.15 1.15 0 0 1 1.6-1.1 1.15 1.15 0 0 1 .3 1.9 1.15 1.15 0 0 1-1.9-.6v-.2h-.3z" fill-rule="evenodd"/>
<path d="M179.3 126.3a1.4 1.4 0 0 1 2.2 .3 1.4 1.4 0 0 1-.8 2 1.4 1.4 0 0 1-1.8-1.3h.3a1.15 1.15 0 0 1 1.6-1.1 1.15 1.15 0 0 1 .3 1.9 1.15 1.15 0 0 1-1.9-.5v-.3h-.3z" fill-rule="evenodd"/>
<path d="M179.3 128.9a1.4 1.4 0 0 1 2.2 .2 1.4 1.4 0 0 1-.8 2.1 1.4 1.4 0 0 1-1.8-1.4h.3a1.15 1.15 0 0 1 1.6-1.1 1.15 1.15 0 0 1 .3 1.9 1.15 1.15 0 0 1-1.9-.5v-.3h-.3z" fill-rule="evenodd"/>
<path d="M179.3 151.7a1.4 1.4 0 0 1 2.2 .2 1.4 1.4 0 0 1-.8 2.1 1.4 1.4 0 0 1-1.8-1.3h.3a1.15 1.15 0 0 1 1.6-1.1 1.15 1.15 0 0 1 .3 1.9 1.15 1.15 0 0 1-1.9-.5v-.3h-.3z" fill-rule="evenodd"/>
<path d="M179.3 149.2a1.4 1.4 0 0 1 2.2 .2 1.4 1.4 0 0 1-.8 2.1 1.4 1.4 0 0 1-1.8-1.4h.3a1.15 1.15 0 0 1 1.6-1 1.15 1.15 0 0 1 .3 1.9 1.15 1.15 0 0 1-1.9-.6v-.3h-.3z" fill-rule="evenodd"/>
<path d="M179.3 141.5a1.4 1.4 0 0 1 2.2 .3 1.4 1.4 0 0 1-.8 2.1 1.4 1.4 0 0 1-1.8-1.4h.3a1.15 1.15 0 0 1 1.6-1.1 1.15 1.15 0 0 1 .3 1.9 1.15 1.15 0 0 1-1.9-.5v-.3h-.3z" fill-rule="evenodd"/>
<path d="M179.3 144.1a1.4 1.4 0 0 1 2.2 .2 1.4 1.4 0 0 1-.8 2.1 1.4 1.4 0 0 1-1.8-1.3h.3a1.15 1.15 0 0 1 1.6-1.1 1.15 1.15 0 0 1 .3 1.9 1.15 1.15 0 0 1-1.9-.6v-.2h-.3z" fill-rule="evenodd"/>
<path d="M179.3 146.6a1.4 1.4 0 0 1 2.2 .3 1.4 1.4 0 0 1-.8 2 1.4 1.4 0 0 1-1.8-1.3h.3a1.15 1.15 0 0 1 1.6-1.1 1.15 1.15 0 0 1 .3 1.9 1.15 1.15 0 0 1-1.9-.5v-.3h-.3z" fill-rule="evenodd"/>
<path d="M179.3 177.1a1.4 1.4 0 0 1 2.2 .2 1.4 1.4 0 0 1-.8 2.1 1.4 1.4 0 0 1-1.8-1.3h.3a1.15 1.15 0 0 1 1.6-1.1 1.15 1.15 0 0 1 .3 1.9 1.15 1.15 0 0 1-1.9-.6v-.2h-.3z" fill-rule="evenodd"/>
<path d="M179.3 172a1.4 1.4 0 0 1 2.2 .3 1.4 1.4 0 0 1-.8 2 1.4 1.4 0 0 1-1.8-1.3h.3a1.15 1.15 0 0 1 1.6-1.1 1.15 1.15 0 0 1 .3 1.9 1.15 1.15 0 0 1-1.9-.6v-.2h-.3z" fill-rule="evenodd"/>
<path d="M179.3 174.6a1.4 1.4 0 0 1 2.2 .2 1.4 1.4 0 0 1-.8 2.1 1.4 1.4 0 0 1-1.8-1.4h.3a1.15 1.15 0 0 1 1.6-1.1 1.15 1.15 0 0 1 .3 1.9 1.15 1.15 0 0 1-1.9-.5v-.3h-.3z" fill-rule="evenodd"/>
<path d="M179.3 169.5a1.4 1.4 0 0 1 2.2 .2 1.4 1.4 0 0 1-.8 2.1 1.4 1.4 0 0 1-1.8-1.4h.3a1.15 1.15 0 0 1 1.6-1.1 1.15 1.15 0 0 1 .3 2 1.15 1.15 0 0 1-1.9-.6v-.3h-.3z" fill-rule="evenodd"/>
<path d="M219.9 169.5a1.4 1.4 0 0 1 2.2 .2 1.4 1.4 0 0 1-.7 2.1 1.4 1.4 0 0 1-1.8-1.4h.2a1.15 1.15 0 0 1 1.6-1.1 1.15 1.15 0 0 1 .3 2 1.15 1.15 0 0 1-1.9-.6v-.3h-.2z" fill-rule="evenodd"/>
<path d="M219.9 172a1.4 1.4 0 0 1 2.2 .2 1.4 1.4 0 0 1-.7 2.1 1.4 1.4 0 0 1-1.8-1.3h.2a1.15 1.15 0 0 1 1.6-1.1 1.15 1.15 0 0 1 .3 1.9 1.15 1.15 0 0 1-1.9-.6v-.2h-.2z" fill-rule="evenodd"/>
<path d="M179.3 179.6a1.4 1.4 0 0 1 2.2 .3 1.4 1.4 0 0 1-.8 2.1 1.4 1.4 0 0 1-1.8-1.4h.3a1.15 1.15 0 0 1 1.6-1.1 1.15 1.15 0 0 1 .3 1.9 1.15 1.15 0 0 1-1.9-.5v-.3h-.3z" fill-rule="evenodd"/>
<path d="M179.3 182.2a1.4 1.4 0 0 1 2.2 .2 1.4 1.4 0 0 1-.8 2.1 1.4 1.4 0 0 1-1.8-1.4h.3a1.15 1.15 0 0 1 1.6-1.1 1.15 1.15 0 0 1 .3 2 1.15 1.15 0 0 1-1.9-.6v-.3h-.3z" fill-rule="evenodd"/>
<path d="M179.3 189.8a1.4 1.4 0 0 1 2.2 .2 1.4 1.4 0 0 1-.8 2.1 1.4 1.4 0 0 1-1.8-1.3h.3a1.15 1.15 0 0 1 1.6-1.1 1.15 1.15 0 0 1 .3 1.9 1.15 1.15 0 0 1-1.9-.6v-.2h-.3z" fill-rule="evenodd"/>
<path d="M179.3 192.3a1.4 1.4 0 0 1 2.2 .3 1.4 1.4 0 0 1-.8 2 1.4 1.4 0 0 1-1.8-1.3h.3a1.15 1.15 0 0 1 1.6-1.1 1.15 1.15 0 0 1 .3 1.9 1.15 1.15 0 0 1-1.9-.5v-.3h-.3z" fill-rule="evenodd"/>
<path d="M219.9 184.7a1.4 1.4 0 0 1 2.2 .2 1.4 1.4 0 0 1-.7 2.1 1.4 1.4 0 0 1-1.8-1.3h.2a1.15 1.15 0 0 1 1.6-1.1 1.15 1.15 0 0 1 .3 1.9 1.15 1.15 0 0 1-1.9-.6v-.2h-.2z" fill-rule="evenodd"/>
<path d="M219.9 187.2a1.4 1.4 0 0 1 2.2 .2 1.4 1.4 0 0 1-.7 2.1 1.4 1.4 0 0 1-1.8-1.3h.2a1.15 1.15 0 0 1 1.6-1.1 1.15 1.15 0 0 1 .3 1.9 1.15 1.15 0 0 1-1.9-.5v-.3h-.2z" fill-rule="evenodd"/>
<path d="M219.9 189.8a1.4 1.4 0 0 1 2.2 .2 1.4 1.4 0 0 1-.7 2.1 1.4 1.4 0 0 1-1.8-1.3h.2a1.15 1.15 0 0 1 1.6-1.1 1.15 1.15 0 0 1 .3 1.9 1.15 1.15 0 0 1-1.9-.6v-.2h-.2z" fill-rule="evenodd"/>
<path d="M219.9 197.4a1.4 1.4 0 0 1 2.2 .2 1.4 1.4 0 0 1-.7 2.1 1.4 1.4 0 0 1-1.8-1.3h.2a1.15 1.15 0 0 1 1.6-1.1 1.15 1.15 0 0 1 .3 1.9 1.15 1.15 0 0 1-1.9-.6v-.2h-.2z" fill-rule="evenodd"/>
<path d="M219.9 192.3a1.4 1.4 0 0 1 2.2 .2 1.4 1.4 0 0 1-.7 2.1 1.4 1.4 0 0 1-1.8-1.3h.2a1.15 1.15 0 0 1 1.6-1.1 1.15 1.15 0 0 1 .3 1.9 1.15 1.15 0 0 1-1.9-.5v-.3h-.2z" fill-rule="evenodd"/>
<path d="M219.9 199.9a1.4 1.4 0 0 1 2.2 .2 1.4 1.4 0 0 1-.7 2.1 1.4 1.4 0 0 1-1.8-1.3h.2a1.15 1.15 0 0 1 1.6-1.1 1.15 1.15 0 0 1 .3 1.9 1.15 1.15 0 0 1-1.9-.5v-.3h-.2z" fill-rule="evenodd"/>
</g>
<g font-size="2">
<text x="159.2" y="100">PA0_GP/3.??</text>
<text x="182.9" y="100">TP37</text>
<text x="189.2" y="100">PA0</text>
<text x="159.2" y="102.5">PA1_GP/3.??</text>
<text x="159.2" y="105.1">PA2_GP/3.??</text>
<text x="159.2" y="107.6">PA3_GP/3.??</text>
<text x="182.9" y="107.6">TP40</text>
<text x="182.9" y="105.1">TP39</text>
<text x="182.9" y="102.5">TP38</text>
<text x="189.2" y="107.6">PA3</text>
<text x="189.2" y="105.1">PA2</text>
<text x="189.2" y="102.5">PA1</text>
<text x="159.2" y="110.1">PA4_GP/3.??</text>
<text x="159.2" y="112.7">PA5_GP/3.??</text>
<text x="182.9" y="112.7">TP42</text>
<text x="182.9" y="110.1">TP41</text>
<text x="189.2" y="112.7">PA5</text>
<text x="189.2" y="110.1">PA4</text>
<text x="159.2" y="115.2">PA6_GP/3.??</text>
<text x="159.2" y="117.8">PA7_GP/3.??</text>
<text x="182.9" y="117.8">TP44</text>
<text x="182.9" y="115.2">TP43</text>
<text x="189.2" y="117.8">PA7</text>
<text x="189.2" y="115.2">PA6</text>
<text x="159.1" y="125.4">PB1_GP/3.??</text>
<text x="159.1" y="122.8">PB0_GP/3.??</text>
<text x="182.9" y="125.4">TP46</text>
<text x="182.9" y="122.8">TP45</text>
<text x="189.2" y="125.4">PB1</text>
<text x="189.2" y="122.8">PB0</text>
<text x="182.9" y="127.9">TP47</text>
<text x="182.9" y="130.4">TP48</text>
<text x="189.2" y="127.9">PB6</text>
<text x="189.2" y="130.4">PB7</text>
<text x="159.1" y="133">PB8_GP/3.??</text>
<text x="159.1" y="135.5">PB9_GP/3.??</text>
<text x="182.9" y="135.5">TP50</text>
<text x="182.9" y="133">TP49</text>
<text x="189.2" y="135.5">PB9</text>
<text x="189.2" y="133">PB8</text>
<text x="159" y="140.6">PC0_GP/3.??</text>
<text x="159" y="143.1">PC1_GP/3.??</text>
<text x="182.9" y="140.6">TP51</text>
<text x="182.9" y="143.1">TP52</text>
<text x="189.2" y="140.6">PC0</text>
<text x="189.2" y="143.1">PC1</text>
<text x="159" y="145.7">PC2_GP/3.??</text>
<text x="159" y="148.2">PC3_GP/3.??</text>
<text x="182.9" y="145.7">TP53</text>
<text x="182.9" y="148.2">TP54</text>
<text x="189.2" y="145.7">PC2</text>
<text x="189.2" y="148.2">PC3</text>
<text x="159" y="153.3">PC5_GP/3.??</text>
<text x="159" y="150.8">PC4_GP/3.??</text>
<text x="182.9" y="153.3">TP56</text>
<text x="182.9" y="150.8">TP55</text>
<text x="189.2" y="153.3">PC5</text>
<text x="189.2" y="150.8">PC4</text>
<text x="162.1" y="173.6">GND/5.??</text>
<text x="162.1" y="171.1">GND/5.??</text>
<text x="182.9" y="173.6">TP58</text>
<text x="182.9" y="171.1">TP57</text>
<text x="189.2" y="173.6">GND</text>
<text x="189.2" y="171.1">GND</text>
<text x="202.9" y="171.1">VDD/5.??</text>
<text x="202.9" y="173.6">VDD/5.??</text>
<text x="223.5" y="171.1">TP64</text>
<text x="223.5" y="173.6">TP65</text>
<text x="229.9" y="171.1">VDD</text>
<text x="229.9" y="173.6">VDD</text>
<text x="162.1" y="178.7">GND/5.??</text>
<text x="162.1" y="176.1">GND/5.??</text>
<text x="182.9" y="178.7">TP60</text>
<text x="182.9" y="176.1">TP59</text>
<text x="189.2" y="178.7">GND</text>
<text x="189.2" y="176.1">G</text>
<text x="162.1" y="181.2">GND/5.??</text>
<text x="162.1" y="183.8">GND/5.??</text>
<text x="182.9" y="181.2">TP61</text>
<text x="182.9" y="183.8">TP62</text>
<text x="189.2" y="181.2">GND</text>
<text x="189.2" y="183.8">GND</text>
<text x="162.1" y="191.4">GND/5.??</text>
<text x="182.9" y="191.4">TP63</text>
<text x="189.2" y="191.4">G</text>
<text x="203.6" y="186.3">+5V/5.??</text>
<text x="203.6" y="188.8">+5V/5.??</text>
<text x="203.6" y="191.4">+5V/5.??</text>
<text x="223.5" y="186.3">TP68</text>
<text x="223.5" y="188.8">TP69</text>
<text x="223.5" y="191.4">TP70</text>
<text x="229.8" y="186.3">+5V</text>
<text x="229.8" y="188.8">+5V</text>
<text x="229.8" y="191.4">+5V</text>
<text x="162.1" y="193.9">GND/5.??</text>
<text x="182.9" y="193.9">TP67</text>
<text x="189.2" y="193.9">G</text>
<text x="203.6" y="193.9">+5V/5.??</text>
<text x="223.5" y="193.9">TP76</text>
<text x="229.8" y="193.9">+5V</text>
<text x="200.7" y="199">VDDA1/3.??</text>
<text x="200.7" y="201.5">VDDA1/3.??</text>
<text x="223.5" y="199">TP71</text>
<text x="223.5" y="201.5">TP72</text>
<text x="229.9" y="199">VDDA</text>
<text x="229.9" y="201.5">VDDA</text>
</g>
</svg>
